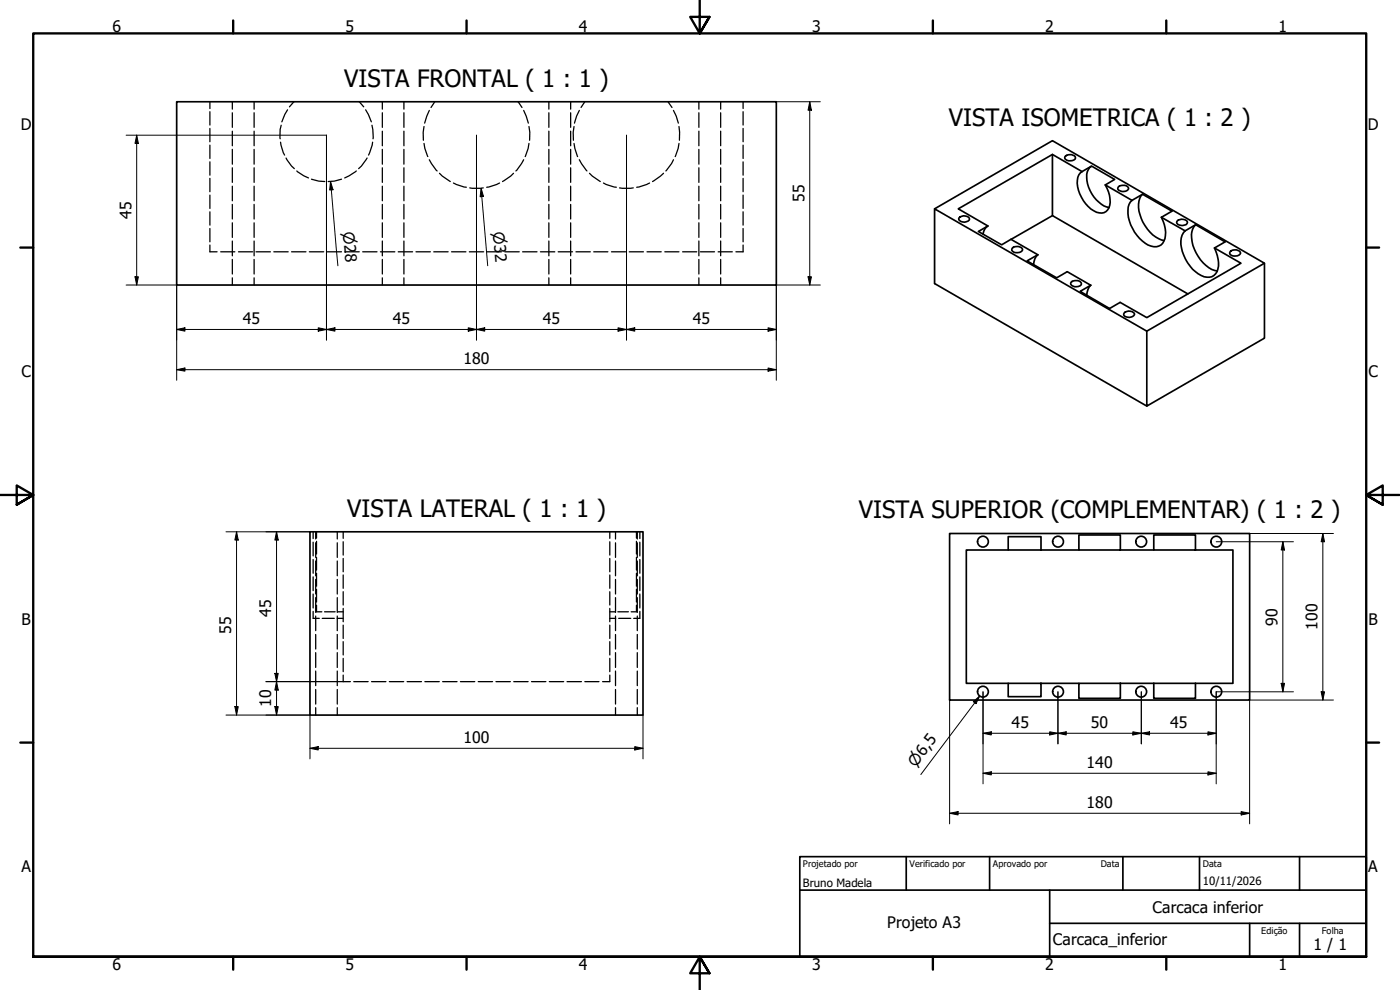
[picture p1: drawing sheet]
<svg xmlns="http://www.w3.org/2000/svg" width="420mm" height="297mm" viewBox="0 0 420 297" stroke-linecap="round" stroke-linejoin="round" font-family="sans-serif">
<!-- layer: Oculto (ISO) -->
<g fill="none" stroke="#000" stroke-width=".38">
<path d="M63 30.5v2.1M63 33.5v4M63 38.5v4M69.7 30.5v2.3M69.7 33.8v4.4M69.7 39.4v4.3M76.3 30.5v2.3M76.3 33.8v4.4M76.3 39.4v4.3M84.4 37.6l-.3 1.2v2.8M86.3 32.9l-1.7 3.7M88.2 30.5l-1.3 1.6"/>
<path d="M107.8 30.5l1.4 1.6M109.7 32.9l1.7 3.7M111.6 37.6l.3 1.2 .1 2.8M114.7 30.5v2.3M114.7 33.8v4.4M114.7 39.4v4.3M121.2 30.5v2.3M121.2 33.8v4.4M121.2 39.4v4.3M127.3 38l-.3 1.7 .1 2.4M128.8 33.1l-1.4 3.8M130.5 30.5l-1.2 1.7"/>
<path d="M155.5 30.5l1.2 1.7M157.2 33.1l1.4 3.8M158.7 38l.3 1.7-.1 2.4M164.7 30.5v2.3M164.7 33.8v4.4M164.7 39.4v4.3M171.3 30.5v2.3M171.3 33.8v4.4M171.3 39.4v4.3M172.3 38l-.3 1.7 .1 2.4M173.9 33.1l-.9 1.7-.6 2.1M175.5 30.5l-1.1 1.7"/>
<path d="M200.5 30.5l1.2 1.7M202.1 33.1l.8 1.7 .7 2.1M203.8 38l.1 4.1M209.7 30.5v2.3M209.7 33.8v4.4M209.7 39.4v4.3M216.3 30.5v2.3M216.3 33.8v4.4M216.3 39.4v4.3M223 30.5v2.1M223 33.5v4M223 38.5v4"/>
<path d="M63 43.5v4M63 48.6v4M63 53.5v4M63 58.5v4M69.7 44.8v4.5M69.7 50.3v4.4M69.7 55.9v4.3M76.3 44.8v4.5M76.3 50.3v4.4M76.3 55.9v4.3M84.2 42.7l.8 3.1 .4 .7M85.9 47.4l1.6 2.4 .8 .8"/>
<path d="M89.1 51.3l2.1 1.5 1.4 .6M93.5 53.8l2.1 .5 1.9 .2M102.5 53.8l-2.2 .5-1.8 .2M106.9 51.3l-3.5 2.1M110.2 47.4l-1.7 2.4-.9 .8M111.8 42.7l-1.2 3.8M114.7 44.8v4.5M114.7 50.3v4.4M114.7 55.9v4.3M121.2 44.8v4.5M121.2 50.3v4.4M121.2 55.9v4.3"/>
<path d="M127.3 43l.2 1.6 .9 2.4M128.8 47.9l2.4 3.4M131.9 52l.8 .8 2.4 1.7M136.1 54.9l3.9 1.3M141 56.4h4M149.9 54.9l-3.9 1.3M154.1 52l-.8 .8-2.5 1.7M157.2 47.9l-2.4 3.4M158.7 43l-.2 1.6-.9 2.4M164.7 44.8v4.5M164.7 50.3v4.4M164.7 55.9v4.3"/>
<path d="M171.3 44.8v4.5M171.3 50.3v4.4M171.3 55.9v4.3M172.3 43l.2 1.6 .9 2.4M173.9 47.9l2.2 3.4M176.9 52l.8 .8 2.4 1.7M181.1 54.9l.8 .5 3.1 .8M185.9 56.4h4.2M194.9 54.9l-3.8 1.3M199.1 52l-3.3 2.5M202.1 47.9l-.6 1.2-1.7 2.2M203.8 43l-.3 1.6-.9 2.4"/>
<path d="M209.7 44.8v4.5M209.7 50.3v4.4M209.7 55.9v4.3M216.3 44.8v4.5M216.3 50.3v4.4M216.3 55.9v4.3M223 43.5v4M223 48.6v4M223 53.5v4M223 58.5v4M63 73.5v2.1h2.2M63 63.5v4"/>
<path d="M63 68.6v4M66.2 75.6h4.3M69.7 61.3v4.4M69.7 66.9v4.3M69.7 72.3v4.5M69.7 77.8v4.4M71.6 75.6h4.2M76.3 61.3v4.4M76.3 66.9v4.3M76.3 72.3v4.5M76.3 77.8v4.4M76.8 75.6h4.4"/>
<path d="M82.2 75.6h4.3M87.5 75.6h4.3M92.8 75.6h4.4M98.2 75.6h4.3M103.5 75.6h4.3M108.8 75.6h4.4M114.2 75.6h4.3M114.7 61.3v4.4M114.7 66.9v4.3M114.7 72.3v4.5M114.7 77.8v4.4M119.5 75.6h4.3"/>
<path d="M121.2 61.3v4.4M121.2 66.9v4.3M121.2 72.3v4.5M121.2 77.8v4.4M124.8 75.6h4.4M130.2 75.6h4.3M135.5 75.6h4.3M140.8 75.6h4.4M146.2 75.6h4.3M151.5 75.6h4.3M156.8 75.6h4.4M162.2 75.6h4.3"/>
<path d="M164.7 61.3v4.4M164.7 66.9v4.3M164.7 72.3v4.5M164.7 77.8v4.4M167.5 75.6h4.3M171.3 61.3v4.4M171.3 66.9v4.3M171.3 72.3v4.5M171.3 77.8v4.4M172.8 75.6h4.4M178.2 75.6h4.2M183.5 75.6h4.3"/>
<path d="M188.8 75.6h4.3M194.2 75.6h4.2M199.5 75.6h4.3M204.9 75.6h4.2M209.7 61.3v4.4M209.7 66.9v4.3M209.7 72.3v4.5M209.7 77.8v4.4M210.2 75.6h4.2M215.5 75.6h4.3M216.3 61.3v4.4M216.3 66.9v4.3"/>
<path d="M216.3 72.3v4.5M216.3 77.8v4.4M223 63.5v4M223 68.6v4M223 73.5v2.1h-2.1M69.7 83.4v2.1M76.3 83.4v2.1M114.7 83.4v2.1M121.2 83.4v2.1M164.7 83.4v2.1M171.3 83.4v2.1M209.7 83.4v2.1"/>
<path d="M216.3 83.4v2.1M94 159.6v2M94.7 159.6v2.1M95 159.6v1.9M101.2 159.6v2.1M103 159.6v1.9M183 159.6v1.9M184.7 159.6v2.1M191 159.6v1.9M191.3 159.6v2.1M192 159.6v2M94 162.7v4.1"/>
<path d="M94 167.9v4.1M94 173.1v4.1M94 178.2v4.2M94.7 162.9v4.3M94.7 168.3v4.5M94.7 173.8v4.4M94.7 179.3v4.5M95 162.4v3.8M95 167.2v3.9M95 172v3.9M95 176.8v3.8M101.2 162.9v4.3"/>
<path d="M101.2 168.3v4.5M101.2 173.8v4.4M101.2 179.3v4.5M103 162.5v4M103 167.6v4M103 172.5v4M103 177.5v4M183 162.5v4M183 167.6v4M183 172.5v4M183 177.5v4M184.7 162.9v4.3"/>
<path d="M184.7 168.3v4.5M184.7 173.8v4.4M184.7 179.3v4.5M191 162.4v3.8M191 167.2v3.9M191 172v3.9M191 176.8v3.8M191.3 162.9v4.3M191.3 168.3v4.5M191.3 173.8v4.4M191.3 179.3v4.5M192 162.7v4.1"/>
<path d="M192 167.9v4.1M192 173.1v4.1M192 178.2v4.2M94 183.4v2.1h1.8M94.7 184.8v4.4M94.7 190.4v4.3M94.7 195.8v4.5M95 181.6v2h1.6M96.7 185.5h3.6M97.4 183.6h3.2M101.2 185.5h1.8M101.2 184.8v4.4"/>
<path d="M101.2 190.4v4.3M101.2 195.8v4.5M101.4 183.6h1.6M103 182.5v4M103 187.6v4M103 192.5v4M103 197.5v4M183 185.5h1.8M183 183.6h1.6M183 182.5v4M183 187.6v4M183 192.5v4"/>
<path d="M183 197.5v4M184.7 184.8v4.4M184.7 190.4v4.3M184.7 195.8v4.5M185.4 183.6h3.2M185.7 185.5h3.6M191 181.6v2h-1.6M191.3 184.8v4.4M191.3 190.4v4.3M191.3 195.8v4.5M192 183.4v2.1h-1.8M94.7 201.3v4.4"/>
<path d="M94.7 206.9v4.4M94.7 212.3v2.3M101.2 201.3v4.4M101.2 206.9v4.4M101.2 212.3v2.3M103 202.6v1.9h2.2M106.2 204.5h4.3M111.5 204.5h4.3M116.8 204.5h4.4M122.2 204.5h4.3M127.5 204.5h4.3M132.8 204.5h4.4"/>
<path d="M138.2 204.5h4.3M143.5 204.5h4.3M148.8 204.5h4.4M154.2 204.5h4.3M159.5 204.5h4.3M164.8 204.5h4.4M170.2 204.5h4.3M175.5 204.5h4.3M183 202.6v1.9h-2.2M184.7 201.3v4.4M184.7 206.9v4.4M184.7 212.3v2.3"/>
<path d="M191.3 201.3v4.4M191.3 206.9v4.4M191.3 212.3v2.3"/>
</g>
<g fill="none" stroke="#000" stroke-width=".51">
<path d="M53 30.5h180v55h-180zM315.8 46.3v18.4l40.7 23.5M319.7 46.9l.8-.4a1.75 1.75 0 0 1 2.3 .9 2.08 2.08 0 0 1-3.2 .2zM324.7 51.5l-8.9-5.2-28.2 16.4 8.9 5.1-2.9 1.7 7 4 2.8-1.7 8.1 4.6M324.7 51.5l2.9-1.7 6.9 4-2.8 1.7M324.7 51.5a4.1 4.1 0 0 0-1.3 4.5 9.9 9.9 0 0 0 6.5 7.9 2.8 2.8 0 0 0 3.3-3.2 9.6 9.6 0 0 0-1.5-5.2M327.5 49.9a3.9 3.9 0 0 0-1.3 4.3 10.2 10.2 0 0 0 5.9 7.9l.8 .2M331.7 55.5l8 4.6M335.6 56.1a1.92 1.92 0 0 1 3.1 .5 2.1 2.1 0 0 1-3.2 .2zM342.9 58.3a5.8 5.8 0 0 0-.8 6.1 10.8 10.8 0 0 0 7.3 7.8M342.9 58.3l8.8 5.1-3.1 1.8M342.9 58.3l-3.2 1.8"/>
<path d="M280.5 62.7l63.7 36.7 35.3-20.4-63.7-36.8-35.3 20.5v22.4l63.7 36.7M287.8 65.3a1.96 1.96 0 0 1 3.2 .5 1.85 1.85 0 0 1-3.3-.2zM296.4 67.8a3.4 3.4 0 0 0-1.4 2.4M303.8 74.5a1.92 1.92 0 0 1 3.1 .5 2.1 2.1 0 0 1-3.2 .1zM311.5 76.4l-3.3 1.9 8.9 5.1 3.2-1.9 7 4.1M311.5 76.4a3.9 3.9 0 0 0-1.3 3M315.8 64.7l-12.3 7.1M339.7 60.1a5.1 5.1 0 0 0-1.1 5.1 12 12 0 0 0 6.8 8.6 3.1 3.1 0 0 0 4.4-3.2 9.5 9.5 0 0 0-1.2-5.4M348.6 65.2l7.1 4.1M353.3 66.3a1.96 1.96 0 0 1 3.1 .5 1.85 1.85 0 0 1-3.3-.1zM355.7 69.3a6.6 6.6 0 0 0-.4 7.3 10 10 0 0 0 6.9 6.6 3.2 3.2 0 0 0 3.5-3.4 11.3 11.3 0 0 0-1.2-5.4M358.8 67.4a5.2 5.2 0 0 0-1 5.1 11.7 11.7 0 0 0 6.7 8.6l.8 .2"/>
<path d="M358.8 67.4l8.9 5.2-3.2 1.8M358.8 67.4l-3.1 1.9M364.5 74.4l7.9 4.6-28.2 16.3-8-4.6-3.2 1.9-8.8-5.2 3.1-1.8M369.2 75.5a1.92 1.92 0 0 1 3.1 .5 2.16 2.16 0 0 1-3.2 .2zM379.5 79v22.5l-35.3 20.3v-22.4M321.4 84.7a1.92 1.92 0 0 1 3.1 .5 1.89 1.89 0 0 1-3.2-.2zM327.3 85.6a4.6 4.6 0 0 0-1.2 3M337.4 93.9a1.96 1.96 0 0 1 3.1 .4 2.05 2.05 0 0 1-3.3 .2zM93 159.6h100v55h-100zM285 160.1h90v49.9h-90zM302.6 165h-12.6v40h12.6M302.6 161h9.8v4h-9.8z"/>
<path d="M312.4 165h11.4M323.8 160.5h12.4v4.5h-12.4zM336.2 165h10.1M346.3 160.5h12.5v4.5h-12.5zM358.8 165h11.2v40h-11.2M302.6 205h9.8v4h-9.8zM312.4 205h11.4M323.8 205h12.4v4.5h-12.4zM336.2 205h22.6M346.3 205v4.5h12.5v-4.5"/>
<circle cx="295" cy="162.5" r="1.62"/>
<circle cx="317.5" cy="162.5" r="1.62"/>
<circle cx="342.5" cy="162.5" r="1.62"/>
<circle cx="365" cy="162.5" r="1.62"/>
<circle cx="295" cy="207.5" r="1.62"/>
<circle cx="317.5" cy="207.5" r="1.62"/>
<circle cx="342.5" cy="207.5" r="1.62"/>
<circle cx="365" cy="207.5" r="1.62"/>
</g>
<!-- layer: Borda (ISO) -->
<g fill="none" stroke="#000" stroke-width=".7">
<path d="M70 6.1v3.9M140 6.1v3.9M210 0v10l-2.9-4.9h5.8l-2.9 4.9 2.9-4.9M280 6.1v3.9M350 6.1v3.9M6.1 74.3h3.9M410 74.3h3.9M0 148.5h10l-5-2.8v5.7l5-2.9-5 2.9M420 148.5h-10l5-2.8v5.7l-5-2.9 5 2.9M6.1 222.8h3.9M410 222.8h3.9M10 287.1v-277.1h400v277.1h-400h400"/>
<path d="M70 287.1v3.8M140 287.1v3.8M212.9 292l-2.9-4.9 2.9 4.9h-5.8l2.9-4.9v9.9M280 287.1v3.8M350 287.1v3.8"/>
</g>
<path d="M240 257h170v30.1h-170zM272 257v10.1M297 257v10.1M337 257v10.1M360 257v10.1M390 257v10.1M240 267.1h170M315 277h95M315 267.1v20M375 277v10.1M390 277v10.1" fill="none" stroke="#000" stroke-width=".51"/>
<g fill="none" stroke="#000" stroke-width=".3">
<path d="M233 30.5h13.2M243 30.5l.5 2.6h-1zM243 30.5v55M37.8 40.6h60.2v61.4M41 40.6l.5 2.4h-1zM41 40.6v44.9M99.2 54.5l.7 2.4-1 .1zM99.2 54.5l2.2 25.2M143 40.6v61.4M144.4 56.5l.7 2.4-1 .1zM144.4 56.5l2 23.2M188 40.6v61.4"/>
<path d="M37.8 85.5h15.2v28.6M40.5 83h1l-.5 2.5zM53 98.9l2.5-.6v1.1zM53 98.9h180M95.5 98.3l2.5 .6-2.5 .5zM98 98.9l2.5-.6v1.1zM140.5 98.3l2.5 .6-2.5 .5zM143 98.9l2.5-.6v1.1zM185.5 98.3l2.5 .6-2.5 .5zM188 98.9l2.5-.6v1.1zM230.5 98.3l2.5 .6-2.5 .5zM242.5 83h1l-.5 2.5z"/>
<path d="M246.2 85.5h-13.2v28.6M53 110.9l2.5-.5v1zM53 110.9h180M230.5 110.4l2.5 .5-2.5 .5zM67.8 159.6h25.2M71 159.6l.5 2.4h-1zM71 159.6v55M83 159.6l.5 2.4h-1zM83 159.6v55M365 162.5h23.2M375 160.1h25.2M385 162.5l.5 2.5h-1z"/>
<path d="M385 162.5v45.1M397 160.1l.5 2.4h-1zM397 160.1v49.9M67.8 214.6h25.2v13.1M70.5 212h1l-.5 2.6zM79.8 204.5h23.2M82.5 212h1l-.5 2.6zM82.5 202h1l-.5 2.5zM83 204.5l.5 2.6h-1zM193 214.6v13.1M285 210v37.2M292.1 210.6l1.9-1.8-1.1 2.3z"/>
<path d="M294 208.8l-17.6 23.6M295 207.6v27.6M315 219.6l2.5 .4-2.5 .5zM317.5 207.6v15.6M340 219.6l2.5 .4-2.5 .5zM342.5 207.6v15.6M362.5 219.6l2.5 .4-2.5 .5zM384.5 205h1l-.5 2.6zM388.2 207.6h-23.2v27.6M396.5 207.6h1l-.5 2.4zM400.2 210h-25.2v37.2M93 224.5l2.5-.5v1z"/>
<path d="M93 224.5h100M190.5 224l2.5 .5-2.5 .5zM295 220l2.5-.4v.9zM295 232l2.5-.4v.9zM295 220h70M295 232h70M317.5 220l2.5-.4v.9zM342.5 220l2.5-.4v.9zM362.5 231.6l2.5 .4-2.5 .5zM285 244l2.5-.5v1zM285 244h90M372.5 243.5l2.5 .5-2.5 .5z"/>
</g>
<g fill="#000">
<path d="M243 30.5l.5 2.6h-1zM41 40.6l.5 2.4h-1zM99.2 54.5l.7 2.4-1 .1zM144.4 56.5l.7 2.4-1 .1zM40.5 83h1l-.5 2.5zM53 98.9l2.5-.6v1.1zM95.5 98.3l2.5 .6-2.5 .5zM98 98.9l2.5-.6v1.1zM140.5 98.3l2.5 .6-2.5 .5zM143 98.9l2.5-.6v1.1zM185.5 98.3l2.5 .6-2.5 .5zM188 98.9l2.5-.6v1.1z"/>
<path d="M230.5 98.3l2.5 .6-2.5 .5zM242.5 83h1l-.5 2.5zM53 110.9l2.5-.5v1zM230.5 110.4l2.5 .5-2.5 .5zM71 159.6l.5 2.4h-1zM83 159.6l.5 2.4h-1zM385 162.5l.5 2.5h-1zM397 160.1l.5 2.4h-1zM70.5 212h1l-.5 2.6zM82.5 212h1l-.5 2.6zM82.5 202h1l-.5 2.5zM83 204.5l.5 2.6h-1z"/>
<path d="M292.1 210.6l1.9-1.8-1.1 2.3zM295 220l2.5-.4v.9zM317.5 220l2.5-.4v.9zM342.5 220l2.5-.4v.9zM384.5 205h1l-.5 2.6zM396.5 207.6h1l-.5 2.4zM93 224.5l2.5-.5v1zM190.5 224l2.5 .5-2.5 .5zM295 232l2.5-.4v.9zM315 219.6l2.5 .4-2.5 .5zM340 219.6l2.5 .4-2.5 .5zM362.5 219.6l2.5 .4-2.5 .5z"/>
<path d="M362.5 231.6l2.5 .4-2.5 .5zM285 244l2.5-.5v1zM372.5 243.5l2.5 .5-2.5 .5z"/>
</g>
<g font-size="7.2">
<text x="103.3" y="26">VISTA FRONTAL ( 1 : 1 )</text>
<text x="284.7" y="37.7">VISTA ISOMETRICA ( 1 : 2 )</text>
<text x="104.2" y="155.1">VISTA LATERAL ( 1 : 1 )</text>
<text x="257.7" y="155.5">VISTA SUPERIOR (COMPLEMENTAR) ( 1 : 2 )</text>
</g>
<g font-size="4.8">
<text x="33.7" y="9.6">6</text>
<text x="103.7" y="9.6">5</text>
<text x="173.7" y="9.6">4</text>
<text x="243.7" y="9.6">3</text>
<text x="313.7" y="9.6">2</text>
<text x="383.7" y="9.6">1</text>
<text x="6.2" y="38.9">D</text>
<text x="410.5" y="38.9">D</text>
<text x="39.4" y="65.6" transform="rotate(-90 39.4 65.6)">45</text>
<text x="241.4" y="60.7" transform="rotate(-90 241.4 60.7)">55</text>
<text x="72.9" y="97.3">45</text>
<text x="117.9" y="97.3">45</text>
<text x="162.9" y="97.3">45</text>
<text x="207.9" y="97.3">45</text>
<text x="6.4" y="113.1">C</text>
<text x="139.1" y="109.3">180</text>
<text x="410.7" y="113.1">C</text>
<text x="81.4" y="185.2" transform="rotate(-90 81.4 185.2)">45</text>
<text x="6.4" y="187.4">B</text>
<text x="69.4" y="190.2" transform="rotate(-90 69.4 190.2)">55</text>
<text x="383.4" y="187.7" transform="rotate(-90 383.4 187.7)">90</text>
<text x="395.4" y="189" transform="rotate(-90 395.4 189)">100</text>
<text x="410.7" y="187.4">B</text>
<text x="81.4" y="212.1" transform="rotate(-90 81.4 212.1)">10</text>
<text x="303.6" y="218.4">45</text>
<text x="327.3" y="218.4">50</text>
<text x="351.2" y="218.4">45</text>
<text x="139.1" y="222.9">100</text>
<text x="326.1" y="230.4">140</text>
<text x="326.1" y="242.4">180</text>
<text x="6.4" y="261.7">A</text>
<text x="410.7" y="261.7">A</text>
<text x="345.9" y="273.9">Carcaca inferior</text>
<text x="266.3" y="278.4">Projeto A3</text>
<text x="316" y="283.5">Carcaca_inferior</text>
<text x="394.2" y="285">1 / 1</text>
<text x="33.7" y="290.9">6</text>
<text x="103.7" y="290.9">5</text>
<text x="173.7" y="290.9">4</text>
<text x="243.7" y="290.9">3</text>
<text x="313.7" y="290.9">2</text>
<text x="383.7" y="290.9">1</text>
</g>
<g font-size="4.6">
<text x="102.9" y="69.6" transform="rotate(85 102.9 69.6)">⌀28</text>
<text x="148" y="69.6" transform="rotate(85 148 69.6)">⌀32</text>
<text x="274.9" y="230.4" transform="rotate(-53 274.9 230.4)">⌀6,5</text>
</g>
<g font-size="3.4">
<text x="241" y="266">Bruno Madela</text>
<text x="361" y="265.5">10/11/2026</text>
</g>
<g font-size="2.7">
<text x="241" y="260.1">Projetado por</text>
<text x="273" y="260.1">Verificado por</text>
<text x="298" y="260.1">Aprovado por</text>
<text x="330.3" y="260">Data</text>
<text x="361" y="260">Data</text>
<text x="378.5" y="280.2">Edição</text>
<text x="396.7" y="280.1">Folha</text>
</g>
</svg>
